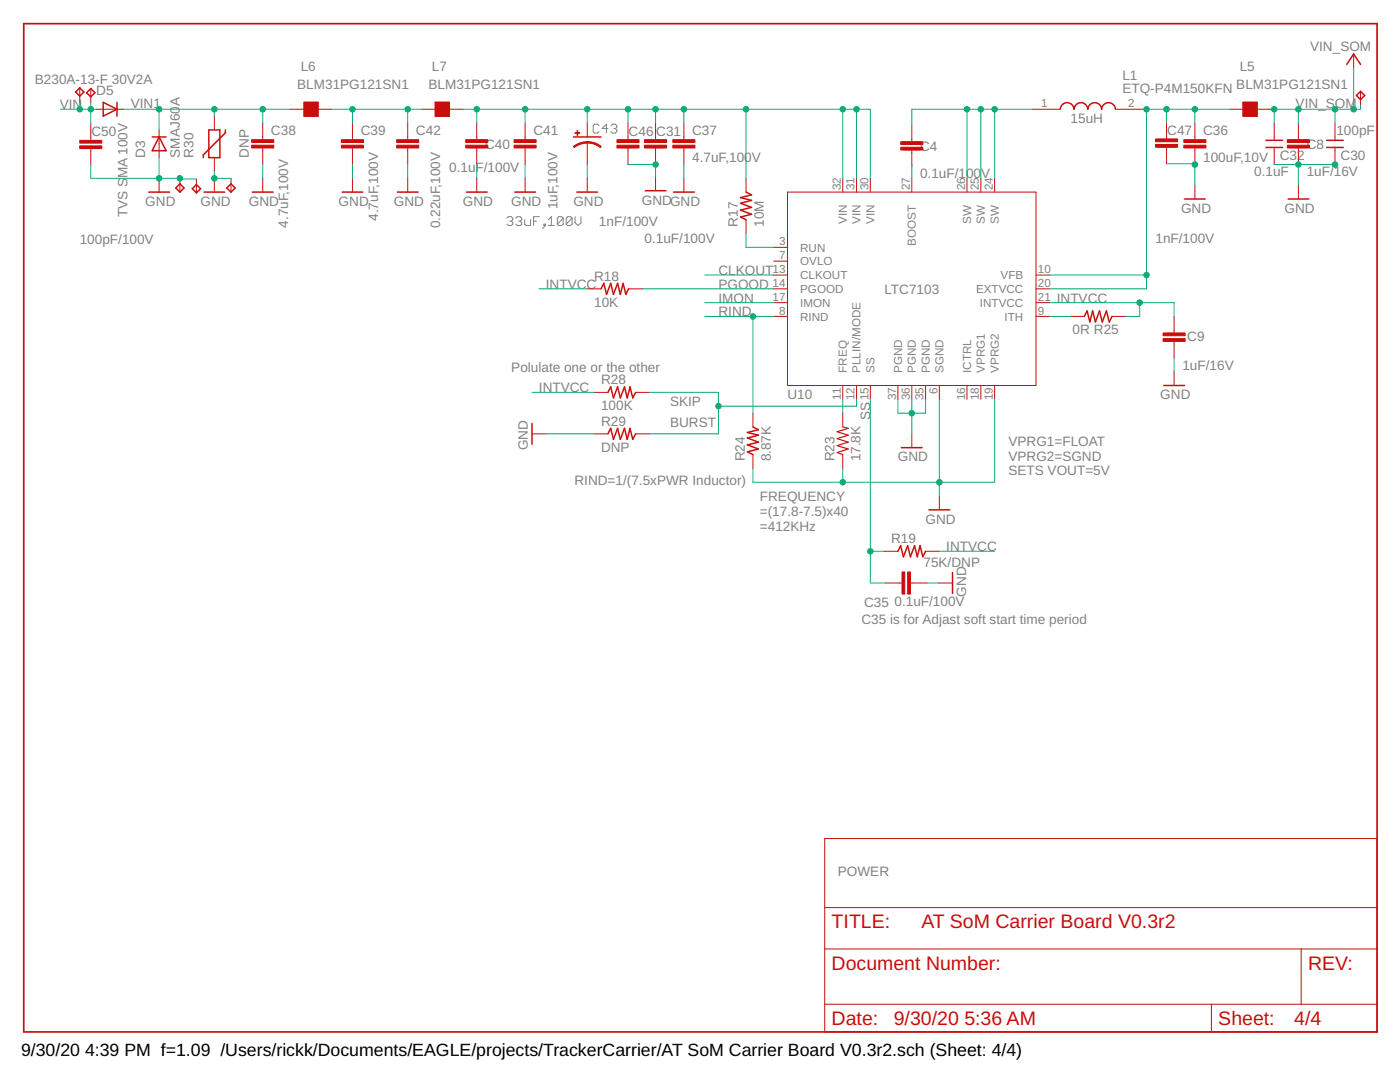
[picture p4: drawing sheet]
<svg xmlns="http://www.w3.org/2000/svg" width="279mm" height="216mm" viewBox="0 0 279 216" stroke-linecap="round" stroke-linejoin="round" font-family="sans-serif">
<g fill="none" stroke="#808080" stroke-width=".2">
<path d="M119.5 25.1l-.2-.3h-.6l-.3 .3v1.1l.3 .3h.6l.2-.3M121.3 25.7h-1.1l.8-.9v1.7M121.9 25.1l.3-.3h.6l.3 .3v.3l-.3 .3M122.5 25.7h.3M122.8 25.7l.3 .3v.2l-.3 .3h-.6l-.3-.3M101.2 43.5l.3-.3h.5l.3 .3v.3l-.3 .3M101.7 44.1h.3M102 44.1l.3 .3v.3l-.3 .3h-.5l-.3-.3M102.9 43.5l.3-.3h.6l.3 .3v.3l-.3 .3M103.5 44.1h.3M103.8 44.1l.3 .3v.3l-.3 .3h-.6l-.3-.3M104.7 43.8v.9l.3 .3h.9v-1.2"/>
<path d="M106.5 44.1h.6M107.7 43.2h-1.2v1.8M108.6 44.7h.3v.3h-.3zM108.9 45l-.6 .6M109.5 45h1.1M109.5 43.8l.5-.6v1.8M112.4 43.5l-.3-.3h-.6l-.3 .3v1.2M112.4 43.5v1.2l-.3 .3h-.6l-.3-.3M112.4 43.5l-1.2 1.2M114.2 43.5l-.3-.3h-.6l-.3 .3v1.2M114.2 43.5v1.2l-.3 .3h-.6l-.3-.3M114.2 43.5l-1.2 1.2"/>
<path d="M114.8 43.2v1.2l.6 .6 .6-.6v-1.2"/>
</g>
<path d="M4.7 4.7h270.1v201.2h-270.1z" fill="none" stroke="#c90d0c" stroke-width=".34"/>
<g fill="none" stroke="#c90d0c" stroke-width=".2">
<path d="M15.9 17.5v2.8M18.1 17.7v2.7M270.2 10.8v2.7M271.5 18.2v2.8M18.1 24.7v3.5M18.1 29.6v3.4M19.2 21.8h5.5M31.7 25.9v5.6M31.7 35.6v2.7M35.9 35.6v2.7M39.2 35.7v2.8M42.8 23.2v2.7"/>
<path d="M42.8 31.5v2.7M42.8 35.6v2.7M46.1 35.6v2.7M52.4 24.6v3.3M52.4 29.5v3.3M52.4 35.6v2.7M57.9 21.8h8.3M70.3 24.6v3.3M70.3 29.5v3.3M70.3 35.6v2.7M81.4 24.6v3.3M81.4 29.5v3.3"/>
<path d="M81.4 35.6v2.7M84.1 21.8h8.3M95.1 24.6v3.4M95.1 29.4v3.4M95.1 35.6v2.7M104.8 24.6v3.3M104.8 29.5v3.3M104.8 35.6v2.7M117.2 24.6v2.7M117.2 28.4v4.4M117.2 35.6v2.7M125.3 24.6v3.4"/>
<path d="M125.3 29.4v3.4M130.8 24.6v3.4M130.8 29.4v3.4M130.8 35.3v2.8M136.5 24.6v3.3M136.5 29.5v3.3M136.5 35.6v2.7M148.9 35.6v2.7M157.2 38.3h49.6v38.6h-49.6zM168.2 35.6v2.7M170.9 35.6v2.7M173.7 35.6v2.7"/>
<path d="M182 25v3.4M182 29.8v3.4M182 35.6v2.7M193 35.6v2.7M195.7 35.6v2.7M198.5 35.6v2.7M206.1 21.8h5.5M222.6 21.8h5.5M232.8 24.4v3.5M232.8 29.3v3.4M238.5 24.6v3.3M238.5 29.5v3.3"/>
<path d="M238.5 37v2.7M245.3 21.8h8.3M254.3 24.6v3.4M254.3 29.4v3.4M259.1 24.6v3.4M259.1 29.4v3.4M259.1 37v2.7M266.4 24.6v3.4M266.4 29.4v3.4M117.2 57.6h2.8M125.5 57.6h2.7M148.9 43.9v2.7"/>
<path d="M154.4 49.4h2.8M154.4 52.1h2.8M154.4 54.9h2.8M154.4 57.6h2.8M206.8 54.9h2.7M206.8 57.6h2.7M118.6 78.3h2.7M126.9 78.3h2.7M154.4 63.1h2.8M154.4 60.4h2.8M168.2 76.9v2.8M170.9 76.9v2.8"/>
<path d="M173.7 76.9v2.8M179.2 76.9v2.8M182 76.9v2.8M184.7 76.9v2.8M187.5 76.9v2.8M193 76.9v2.8M195.7 76.9v2.8M198.5 76.9v2.8M206.8 63.1h2.7M206.8 60.4h2.7M213.7 63.1h2.7M221.9 63.1h2.8"/>
<path d="M234.3 63.1v3.5M234.3 68v3.4M234.3 74.2v2.7M106.2 86.6h2.7M118.6 86.6h2.7M126.9 86.6h2.7M150.3 82.4v2.8M150.3 90.7v2.8M168.2 82.4v2.8M168.2 90.7v2.8M182 86.6v2.7M187.5 99v2.7"/>
<path d="M176.4 110h2.8M176.7 116.3h3.5M181.6 116.3h3.4M184.7 110h2.8M187.3 116.3h2.8M164.6 167.3h110.2v38.6h-110.2zM164.6 189.4h110.2M164.6 181.1h110.2M259.7 189.4v11M164.6 200.4h110.2M241.8 200.4v5.5"/>
</g>
<g fill="none" stroke="#c90d0c" stroke-width=".3">
<path d="M15.9 17.5l.8 .9-.8 .8-.8-.8zM17.3 18.5l.8-.8 .8 .8-.8 .8zM268.8 12.8l1.4-2 1.3 2M270.7 19l.8-.8 .9 .8-.9 .9zM16.5 28.1h3.3M16.5 29.6h3.3M20.6 20.4l2.7 1.4-2.7 1.4zM23.3 20.4v2.8M29.7 38.3h4.1M30.4 27.3h2.7M31.7 27.3l1.4 2.8h-2.7zM35.1 37.5l.8-.8 .8 .8-.8 .8z"/>
<path d="M38.4 37.7l.8-.9 .8 .9-.8 .8zM40.7 38.3h4.2M41.7 25.9h2.2v5.6h-2.2zM45 25.9v.6l-4.4 4.4v.6M45.3 37.5l.8-.8 .8 .8-.8 .8zM50.4 38.3h4.1M60.7 20.4h2.8v2.8h-2.8zM68.3 38.3h4.1M79.3 38.3h4.1M86.9 20.4h2.7v2.8h-2.7zM93.1 38.3h4.1M93.5 28h3.3"/>
<path d="M93.5 29.4h3.3M102.7 38.3h4.2M114.4 27.3h5.6M115.1 38.3h4.2M123.7 28h3.3M123.7 29.4h3.3M128.8 38.1h4.1M129.2 28h3.3M129.2 29.4h3.3M134.4 38.3h4.2M148.9 38.3l1.1 .6-2.2 .5 2.2 .6-2.2 .6 2.2 .8-2.2 .5 2.2 .9-2.2 .5 1.1 .6M180.3 28.4h3.3"/>
<path d="M180.3 29.8h3.3M211.6 21.8a1.38 1.38 0 0 1 1.4-1.3 1.38 1.38 0 0 1 1.3 1.3 1.39 1.39 0 0 1 1.4-1.3 1.39 1.39 0 0 1 1.4 1.3 1.38 1.38 0 0 1 1.4-1.3 1.38 1.38 0 0 1 1.4 1.3 1.38 1.38 0 0 1 1.3-1.3 1.38 1.38 0 0 1 1.4 1.3M231.2 27.9h3.3M231.2 29.3h3.3M236.4 39.7h4.1M248.1 20.4h2.8v2.8h-2.8zM252.6 28h3.4M252.6 29.4h3.4M257.1 39.7h4.1M257.5 28h3.3M257.5 29.4h3.3M264.8 28h3.3"/>
<path d="M264.8 29.4h3.3M120 57.6l.5-1.1 .6 2.2 .8-2.2 .5 2.2 .9-2.2 .5 2.2 .6-2.2 .5 2.2 .6-1.1M121.3 78.3l.6-1.1 .5 2.2 .9-2.2 .5 2.2 .8-2.2 .6 2.2 .5-2.2 .6 2.2 .6-1.1M216.4 63.1l.6-1.1 .5 2.2 .6-2.2 .5 2.2 .8-2.2 .6 2.2 .8-2.2 .6 2.2 .5-1.1M232.3 76.9h4.1M232.7 66.6h3.3M232.7 68h3.3M106.2 84.5v4.1M121.3 86.6l.6-1.1 .5 2.2 .9-2.2 .5 2.2 .8-2.2 .6 2.2 .5-2.2 .6 2.2 .6-1.1M150.3 85.2l1.1 .5-2.2 .6 2.2 .5-2.2 .6 2.2 .8-2.2 .6 2.2 .8-2.2 .5 1.1 .6M179.9 89.3h4.1M179.2 110l.5-1.1 .6 2.2 .8-2.2 .6 2.2 .8-2.2 .6 2.2 .5-2.2 .6 2.2 .5-1.1"/>
<path d="M180.1 114.7v3.3M181.6 114.7v3.3M185.4 101.7h4.1M190.1 114.3v4.1"/>
</g>
<g fill="#c90d0c" stroke="#c90d0c" stroke-width=".2">
<path d="M236.3 29h4.4v.5h-4.4z"/>
<path d="M236.3 27.9h4.4v.5h-4.4z"/>
<path d="M248.1 20.4h2.8v2.8h-2.8z"/>
<path d="M134.3 29h4.4v.5h-4.4z"/>
<path d="M134.3 27.9h4.4v.5h-4.4z"/>
<path d="M50.2 29h4.4v.5h-4.4z"/>
<path d="M50.2 27.9h4.4v.5h-4.4z"/>
<path d="M68.1 29h4.4v.5h-4.4z"/>
<path d="M68.1 27.9h4.4v.5h-4.4z"/>
<path d="M60.7 20.4h2.8v2.8h-2.8z"/>
<path d="M92.9 29h4.4v.5h-4.4z"/>
<path d="M92.9 27.9h4.4v.5h-4.4z"/>
<path d="M86.9 20.4h2.7v2.8h-2.7z"/>
<path d="M79.2 29h4.4v.5h-4.4z"/>
<path d="M79.2 27.9h4.4v.5h-4.4z"/>
<path d="M114.7 26.5h1v.1h-1z"/>
<path d="M115.2 26h.1v1h-.1z"/>
<path d="M256.9 29h4.4v.5h-4.4z"/>
<path d="M256.9 27.9h4.4v.5h-4.4z"/>
<path d="M232.1 67.6h4.4v.5h-4.4z"/>
<path d="M232.1 66.4h4.4v.6h-4.4z"/>
<path d="M179.8 29.4h4.4v.5h-4.4z"/>
<path d="M179.8 28.3h4.4v.5h-4.4z"/>
<path d="M128.6 29h4.4v.5h-4.4z"/>
<path d="M128.6 27.9h4.4v.5h-4.4z"/>
<path d="M181.1 114.1h.6v4.4h-.6z"/>
<path d="M180 114.1h.6v4.4h-.6z"/>
<path d="M102.6 29h4.4v.5h-4.4z"/>
<path d="M102.6 27.9h4.4v.5h-4.4z"/>
<path d="M123.1 29h4.4v.5h-4.4z"/>
<path d="M123.1 27.9h4.4v.5h-4.4z"/>
<path d="M230.6 28.8h4.4v.6h-4.4z"/>
<path d="M230.6 27.7h4.4v.6h-4.4z"/>
<path d="M15.9 29.1h4.4v.6h-4.4z"/>
<path d="M15.9 28h4.4v.6h-4.4z"/>
</g>
<g fill="#c90d0c" stroke="#c90d0c" stroke-width=".2">
<path d="M117.2 28.3h.3a4.3 4.3 0 0 1 2.5 .9l-.2 .2a4.2 4.2 0 0 0-2.6-.9z" fill-rule="evenodd"/>
<path d="M114.4 29.2l.3-.2a4.4 4.4 0 0 1 2.5-.7v.3h-.6a4 4 0 0 0-2 .8z" fill-rule="evenodd"/>
</g>
<path d="M168.2 85.2l1.1 .3-2.2 .6 2.2 .7-2.2 .7 2.2 .7-2.2 .7 2.2 .7-2.2 .7 1.1 .4" fill="none" stroke="#c90d0c" stroke-width=".23"/>
<g fill="none" stroke="#0dab76" stroke-width=".2">
<path d="M270.2 13.5v8.3M12.1 21.8h7.1M15.9 20.3v1.5M18.1 33v2.6h17.8v.1h3.3M18.1 20.4v4.3M24.7 21.8h33.2M31.7 21.8v4.1M31.7 31.5v4.1M42.8 21.8v1.4M42.8 34.2v1.4h3.3M52.4 21.8v2.8M52.4 32.8v2.8"/>
<path d="M66.2 21.8h17.9M70.3 21.8v2.8M70.3 32.8v2.8M81.4 21.8v2.8M81.4 32.8v2.8M92.4 21.8h81.3v13.8M95.1 21.8v2.8M95.1 32.8v2.8M104.8 21.8v2.8M104.8 32.8v2.8M117.2 21.8v2.8M117.2 32.8v2.8"/>
<path d="M125.3 32.8h5.5v2.5M125.3 21.8v2.8M130.8 21.8v2.8M136.5 21.8v2.8M136.5 32.8v2.8M148.9 21.8v13.8M168.2 21.8v13.8M170.9 21.8v13.8M182 32.8v2.8M193 21.8v13.8M195.7 21.8v13.8M198.5 21.8v13.8"/>
<path d="M206.1 21.8h-24.1v3.2M228.1 21.8h17.2M228.8 21.8v35.8h-19.3M232.8 32.7h5.7v4.3M232.8 21.8v2.6M238.5 21.8v2.8M254.3 21.8v2.8M259.1 21.8v2.8M259.1 32.8v4.2M266.4 32.7v.1h-12.1M266.4 21.8v2.8M271.5 21v.8h-17.9"/>
<path d="M107.5 57.6h9.7M128.2 57.6h26.2M140.6 54.9h13.8M148.9 46.6v2.8h5.5M209.5 54.9h19.3M106.2 78.3h12.4M129.6 78.3h13.8v8.3h-13.8M140.6 60.4h13.8M140.6 63.1h13.8M150.3 63.1v19.3M168.2 79.7v2.7M170.9 79.7v1.3h-27.5"/>
<path d="M173.7 79.7v36.6h3M179.2 79.7v2.7h5.5v-2.7M182 79.7v6.9M187.5 79.7v19.3M198.5 79.7v16.5h-48.2v-2.7M209.5 60.4h24.8v2.7M209.5 63.1h4.2M227.4 60.4v2.7h-2.7M234.3 71.4v2.8M108.9 86.6h9.7M168.2 93.5v2.7M173.7 110h2.7"/>
<path d="M185 116.3h2.3M187.5 110h11"/>
</g>
<g fill="#0dab76" stroke="#0dab76" stroke-width=".2">
<circle cx="182" cy="82.4" r=".55"/>
<circle cx="259.1" cy="32.8" r=".55"/>
<circle cx="266.4" cy="32.8" r=".55"/>
<circle cx="238.5" cy="32.8" r=".55"/>
<circle cx="42.8" cy="35.6" r=".55"/>
<circle cx="31.7" cy="35.6" r=".55"/>
<circle cx="35.9" cy="35.6" r=".55"/>
<circle cx="130.8" cy="32.8" r=".55"/>
<circle cx="187.5" cy="96.2" r=".55"/>
<circle cx="168.2" cy="96.2" r=".55"/>
<circle cx="259.1" cy="21.8" r=".55"/>
<circle cx="254.3" cy="21.8" r=".55"/>
<circle cx="266.4" cy="21.8" r=".55"/>
<circle cx="270.2" cy="21.8" r=".55"/>
<circle cx="195.7" cy="21.8" r=".55"/>
<circle cx="193" cy="21.8" r=".55"/>
<circle cx="198.5" cy="21.8" r=".55"/>
<circle cx="228.8" cy="54.9" r=".55"/>
<circle cx="238.5" cy="21.8" r=".55"/>
<circle cx="228.8" cy="21.8" r=".55"/>
<circle cx="232.8" cy="21.8" r=".55"/>
<circle cx="18.1" cy="21.8" r=".55"/>
<circle cx="15.9" cy="21.8" r=".55"/>
<circle cx="70.3" cy="21.8" r=".55"/>
<circle cx="81.4" cy="21.8" r=".55"/>
<circle cx="150.3" cy="63.1" r=".55"/>
<circle cx="227.4" cy="60.4" r=".55"/>
<circle cx="173.7" cy="110" r=".55"/>
<circle cx="143.4" cy="81" r=".55"/>
<circle cx="170.9" cy="21.8" r=".55"/>
<circle cx="168.2" cy="21.8" r=".55"/>
<circle cx="136.5" cy="21.8" r=".55"/>
<circle cx="148.9" cy="21.8" r=".55"/>
<circle cx="117.2" cy="21.8" r=".55"/>
<circle cx="104.8" cy="21.8" r=".55"/>
<circle cx="130.8" cy="21.8" r=".55"/>
<circle cx="95.1" cy="21.8" r=".55"/>
<circle cx="125.3" cy="21.8" r=".55"/>
<circle cx="52.4" cy="21.8" r=".55"/>
<circle cx="42.8" cy="21.8" r=".55"/>
<circle cx="31.7" cy="21.8" r=".55"/>
</g>
<g font-size="3.9" fill="#c90d0c">
<text x="166" y="185.2">TITLE:</text>
<text x="183.9" y="185.2">AT SoM Carrier Board V0.3r2</text>
<text x="166" y="193.5">Document Number:</text>
<text x="261.1" y="193.5">REV:</text>
<text x="166" y="204.5">Date:</text>
<text x="178.4" y="204.5">9/30/20</text>
<text x="192.5" y="204.5">5:36 AM</text>
<text x="243.1" y="204.5">Sheet:</text>
<text x="258.3" y="204.5">4/4</text>
</g>
<g font-size="3.5">
<text x="4.2" y="210.7">9/30/20</text>
<text x="17" y="210.7">4:39 PM f=1.09 /Users/rickk/Documents/EAGLE/projects/TrackerCarrier/AT SoM Carrier Board V0.3r2.sch (Sheet: 4/4)</text>
</g>
<g font-size="2.7" fill="#808080">
<text x="261.5" y="10.2">VIN_SOM</text>
<text x="7" y="16.7">B230A-13-F 30V2A</text>
<text x="59.3" y="17.7">BLM31PG121SN1</text>
<text x="60" y="14.2">L6</text>
<text x="85.5" y="17.7">BLM31PG121SN1</text>
<text x="86.2" y="14.2">L7</text>
<text x="224" y="15.9">L1</text>
<text x="246.7" y="17.7">BLM31PG121SN1</text>
<text x="247.4" y="14.2">L5</text>
<text x="11.9" y="21.7">VIN</text>
<text x="19.2" y="19">D5</text>
<text x="26.1" y="21.5">VIN1</text>
<text x="35.9" y="21.2" transform="rotate(-90 35.9 21.2)">A</text>
<text x="224" y="18.6">ETQ-P4M150KFN</text>
<text x="258.6" y="21.5">VIN_SOM</text>
<text x="18.3" y="27.2">C50</text>
<text x="54.1" y="26.9">C38</text>
<text x="72" y="26.9">C39</text>
<text x="83" y="26.9">C42</text>
<text x="96.8" y="29.7">C40</text>
<text x="106.4" y="26.9">C41</text>
<text x="125.5" y="27">C46</text>
<text x="131" y="27">C31</text>
<text x="138.1" y="26.9">C37</text>
<text x="213.7" y="24.6">15uH</text>
<text x="232.9" y="26.9">C47</text>
<text x="240.1" y="26.9">C36</text>
<text x="260.8" y="29.7">C8</text>
<text x="266.7" y="26.9">100pF</text>
<text x="25.4" y="35.5" transform="rotate(-90 25.4 35.5)">MA 100V</text>
<text x="29" y="31.5" transform="rotate(-90 29 31.5)">D3</text>
<text x="35.9" y="31.5" transform="rotate(-90 35.9 31.5)">SMAJ60</text>
<text x="38.7" y="31.5" transform="rotate(-90 38.7 31.5)">R30</text>
<text x="49.7" y="31.5" transform="rotate(-90 49.7 31.5)">DNP</text>
<text x="89.6" y="34.3">0.1uF/100V</text>
<text x="138.1" y="32.4">4.7uF,100V</text>
<text x="183.6" y="35.6">0.1uF/100</text>
<text x="183.6" y="30.1">C4</text>
<text x="195.8" y="35.6">V</text>
<text x="240.1" y="32.4">100uF,10V</text>
<text x="250.3" y="35.2">0.1uF</text>
<text x="255.4" y="31.9">C32</text>
<text x="260.8" y="35.2">1uF/16V</text>
<text x="267.5" y="31.9">C30</text>
<text x="29" y="41.1">GND</text>
<text x="40" y="41.1">GND</text>
<text x="49.7" y="41.1">GND</text>
<text x="67.6" y="41.1">GND</text>
<text x="78.6" y="41.1">GND</text>
<text x="92.4" y="41.1">GND</text>
<text x="102" y="41.1">GND</text>
<text x="111.3" y="41.8" transform="rotate(-90 111.3 41.8)">1uF,100V</text>
<text x="114.4" y="41.1">GND</text>
<text x="128.1" y="40.8">GNDGND</text>
<text x="25.4" y="43.4" transform="rotate(-90 25.4 43.4)">TVS S</text>
<text x="57.5" y="45.4" transform="rotate(-90 57.5 45.4)">4.7uF,100V</text>
<text x="75.4" y="44.1" transform="rotate(-90 75.4 44.1)">4.7uF,100V</text>
<text x="87.8" y="45.6" transform="rotate(-90 87.8 45.6)">0.22uF,100V</text>
<text x="119.5" y="45.1">1nF/100V</text>
<text x="147.3" y="45.2" transform="rotate(-90 147.3 45.2)">R17</text>
<text x="152.5" y="45.2" transform="rotate(-90 152.5 45.2)">10M</text>
<text x="235.7" y="42.5">GND</text>
<text x="256.4" y="42.5">GND</text>
<text x="15.9" y="48.7">100pF/100V</text>
<text x="128.6" y="48.5">0.1uF/100V</text>
<text x="230.6" y="48.4">1nF/100V</text>
<text x="108.9" y="57.6">INTVCC</text>
<text x="118.6" y="56">R18</text>
<text x="143.4" y="54.9">CLKOUT</text>
<text x="143.4" y="57.6">PGOOD</text>
<text x="176.5" y="58.6">LTC7103</text>
<text x="118.6" y="61.2">10K</text>
<text x="143.4" y="60.4">IMON</text>
<text x="143.4" y="63.1">RIND</text>
<text x="210.9" y="60.4">INTVCC</text>
<text x="214" y="66.7">0R R25</text>
<text x="236.9" y="68.1">C9</text>
<text x="102" y="74.2">Polulate one or the other</text>
<text x="120" y="76.7">R28</text>
<text x="236" y="73.8">1uF/16V</text>
<text x="107.5" y="78.3">INTVCC</text>
<text x="120" y="81.9">100K</text>
<text x="133.7" y="81.1">SKIP</text>
<text x="157.2" y="79.7">U10</text>
<text x="173.7" y="83.8" transform="rotate(-90 173.7 83.8)">SS</text>
<text x="231.6" y="79.7">GND</text>
<text x="105.3" y="89.8" transform="rotate(-90 105.3 89.8)">GND</text>
<text x="120" y="84.9">R29</text>
<text x="133.7" y="85.2">BURST</text>
<text x="201.3" y="89">VPRG1=FLOAT</text>
<text x="120" y="90.2">DNP</text>
<text x="148.6" y="92.1" transform="rotate(-90 148.6 92.1)">R24</text>
<text x="153.9" y="92.1" transform="rotate(-90 153.9 92.1)">8.87K</text>
<text x="166.6" y="92.1" transform="rotate(-90 166.6 92.1)">R23</text>
<text x="171.8" y="92.1" transform="rotate(-90 171.8 92.1)">17.8K</text>
<text x="179.2" y="92.1">GND</text>
<text x="201.3" y="91.9">VPRG2=SGND</text>
<text x="201.3" y="94.8">SETS VOUT=5V</text>
<text x="114.6" y="96.8">RIND=1/(7.5xPWR Inductor)</text>
<text x="151.6" y="100.1">FREQUENCY</text>
<text x="151.6" y="103">=(17.8-7.5)x40</text>
<text x="151.6" y="105.9">=412KHz</text>
<text x="184.7" y="104.5">GND</text>
<text x="177.8" y="108.4">R19</text>
<text x="184.3" y="113.2">75K/DNP</text>
<text x="188.9" y="110">INTVCC</text>
<text x="192.8" y="119.1" transform="rotate(-90 192.8 119.1)">GND</text>
<text x="171.9" y="124.5">C35 is for Adjast soft start time period</text>
<text x="172.5" y="121.2">C35</text>
<text x="178.5" y="120.9">0.1uF/100V</text>
<text x="167.2" y="174.8">POWER</text>
</g>
<g font-size="2.3" fill="#808080">
<text x="207.8" y="21.4">1</text>
<text x="225.1" y="21.4">2</text>
<text x="167.8" y="38" transform="rotate(-90 167.8 38)">32</text>
<text x="170.6" y="38" transform="rotate(-90 170.6 38)">31</text>
<text x="173.3" y="38" transform="rotate(-90 173.3 38)">30</text>
<text x="181.6" y="38" transform="rotate(-90 181.6 38)">27</text>
<text x="192.6" y="38" transform="rotate(-90 192.6 38)">26</text>
<text x="195.4" y="38" transform="rotate(-90 195.4 38)">25</text>
<text x="198.1" y="38" transform="rotate(-90 198.1 38)">24</text>
<text x="169" y="44.7" transform="rotate(-90 169 44.7)">VIN</text>
<text x="171.8" y="44.7" transform="rotate(-90 171.8 44.7)">VIN</text>
<text x="174.5" y="44.7" transform="rotate(-90 174.5 44.7)">VIN</text>
<text x="193.8" y="44.6" transform="rotate(-90 193.8 44.6)">SW</text>
<text x="196.6" y="44.6" transform="rotate(-90 196.6 44.6)">SW</text>
<text x="199.3" y="44.6" transform="rotate(-90 199.3 44.6)">SW</text>
<text x="155.5" y="49">3</text>
<text x="155.5" y="51.7">7</text>
<text x="159.7" y="50.2">RUN</text>
<text x="159.7" y="52.9">OVLO</text>
<text x="182.8" y="49" transform="rotate(-90 182.8 49)">BOOST</text>
<text x="154.2" y="54.5">13</text>
<text x="154.2" y="57.2">14</text>
<text x="159.7" y="55.7">CLKOUT</text>
<text x="159.7" y="58.5">PGOOD</text>
<text x="194.8" y="58.5">EXTVCC</text>
<text x="199.7" y="55.7">VFB</text>
<text x="207.2" y="54.5">10</text>
<text x="207.2" y="57.2">20</text>
<text x="154.2" y="60">17</text>
<text x="155.5" y="62.8">8</text>
<text x="159.7" y="64">RIND</text>
<text x="159.7" y="61.2">IMON</text>
<text x="195.6" y="61.2">INTVCC</text>
<text x="200.5" y="64">ITH</text>
<text x="207.2" y="62.8">9</text>
<text x="207.2" y="60">21</text>
<text x="169" y="74.4" transform="rotate(-90 169 74.4)">FREQ</text>
<text x="171.8" y="74.4" transform="rotate(-90 171.8 74.4)">PLLIN/MODE</text>
<text x="174.5" y="74.4" transform="rotate(-90 174.5 74.4)">SS</text>
<text x="180" y="74.4" transform="rotate(-90 180 74.4)">PGND</text>
<text x="182.8" y="74.4" transform="rotate(-90 182.8 74.4)">PGND</text>
<text x="185.5" y="74.4" transform="rotate(-90 185.5 74.4)">PGND</text>
<text x="188.3" y="74.4" transform="rotate(-90 188.3 74.4)">SGND</text>
<text x="193.8" y="74.4" transform="rotate(-90 193.8 74.4)">ICTRL</text>
<text x="196.6" y="74.4" transform="rotate(-90 196.6 74.4)">VPRG1</text>
<text x="199.3" y="74.4" transform="rotate(-90 199.3 74.4)">VPRG2</text>
<text x="167.8" y="79.7" transform="rotate(-90 167.8 79.7)">11</text>
<text x="170.6" y="79.9" transform="rotate(-90 170.6 79.9)">12</text>
<text x="173.3" y="79.9" transform="rotate(-90 173.3 79.9)">15</text>
<text x="178.8" y="79.9" transform="rotate(-90 178.8 79.9)">37</text>
<text x="181.6" y="79.9" transform="rotate(-90 181.6 79.9)">36</text>
<text x="184.3" y="79.9" transform="rotate(-90 184.3 79.9)">35</text>
<text x="187.1" y="78.6" transform="rotate(-90 187.1 78.6)">6</text>
<text x="192.6" y="79.9" transform="rotate(-90 192.6 79.9)">16</text>
<text x="195.4" y="79.9" transform="rotate(-90 195.4 79.9)">18</text>
<text x="198.1" y="79.9" transform="rotate(-90 198.1 79.9)">19</text>
</g>
</svg>
